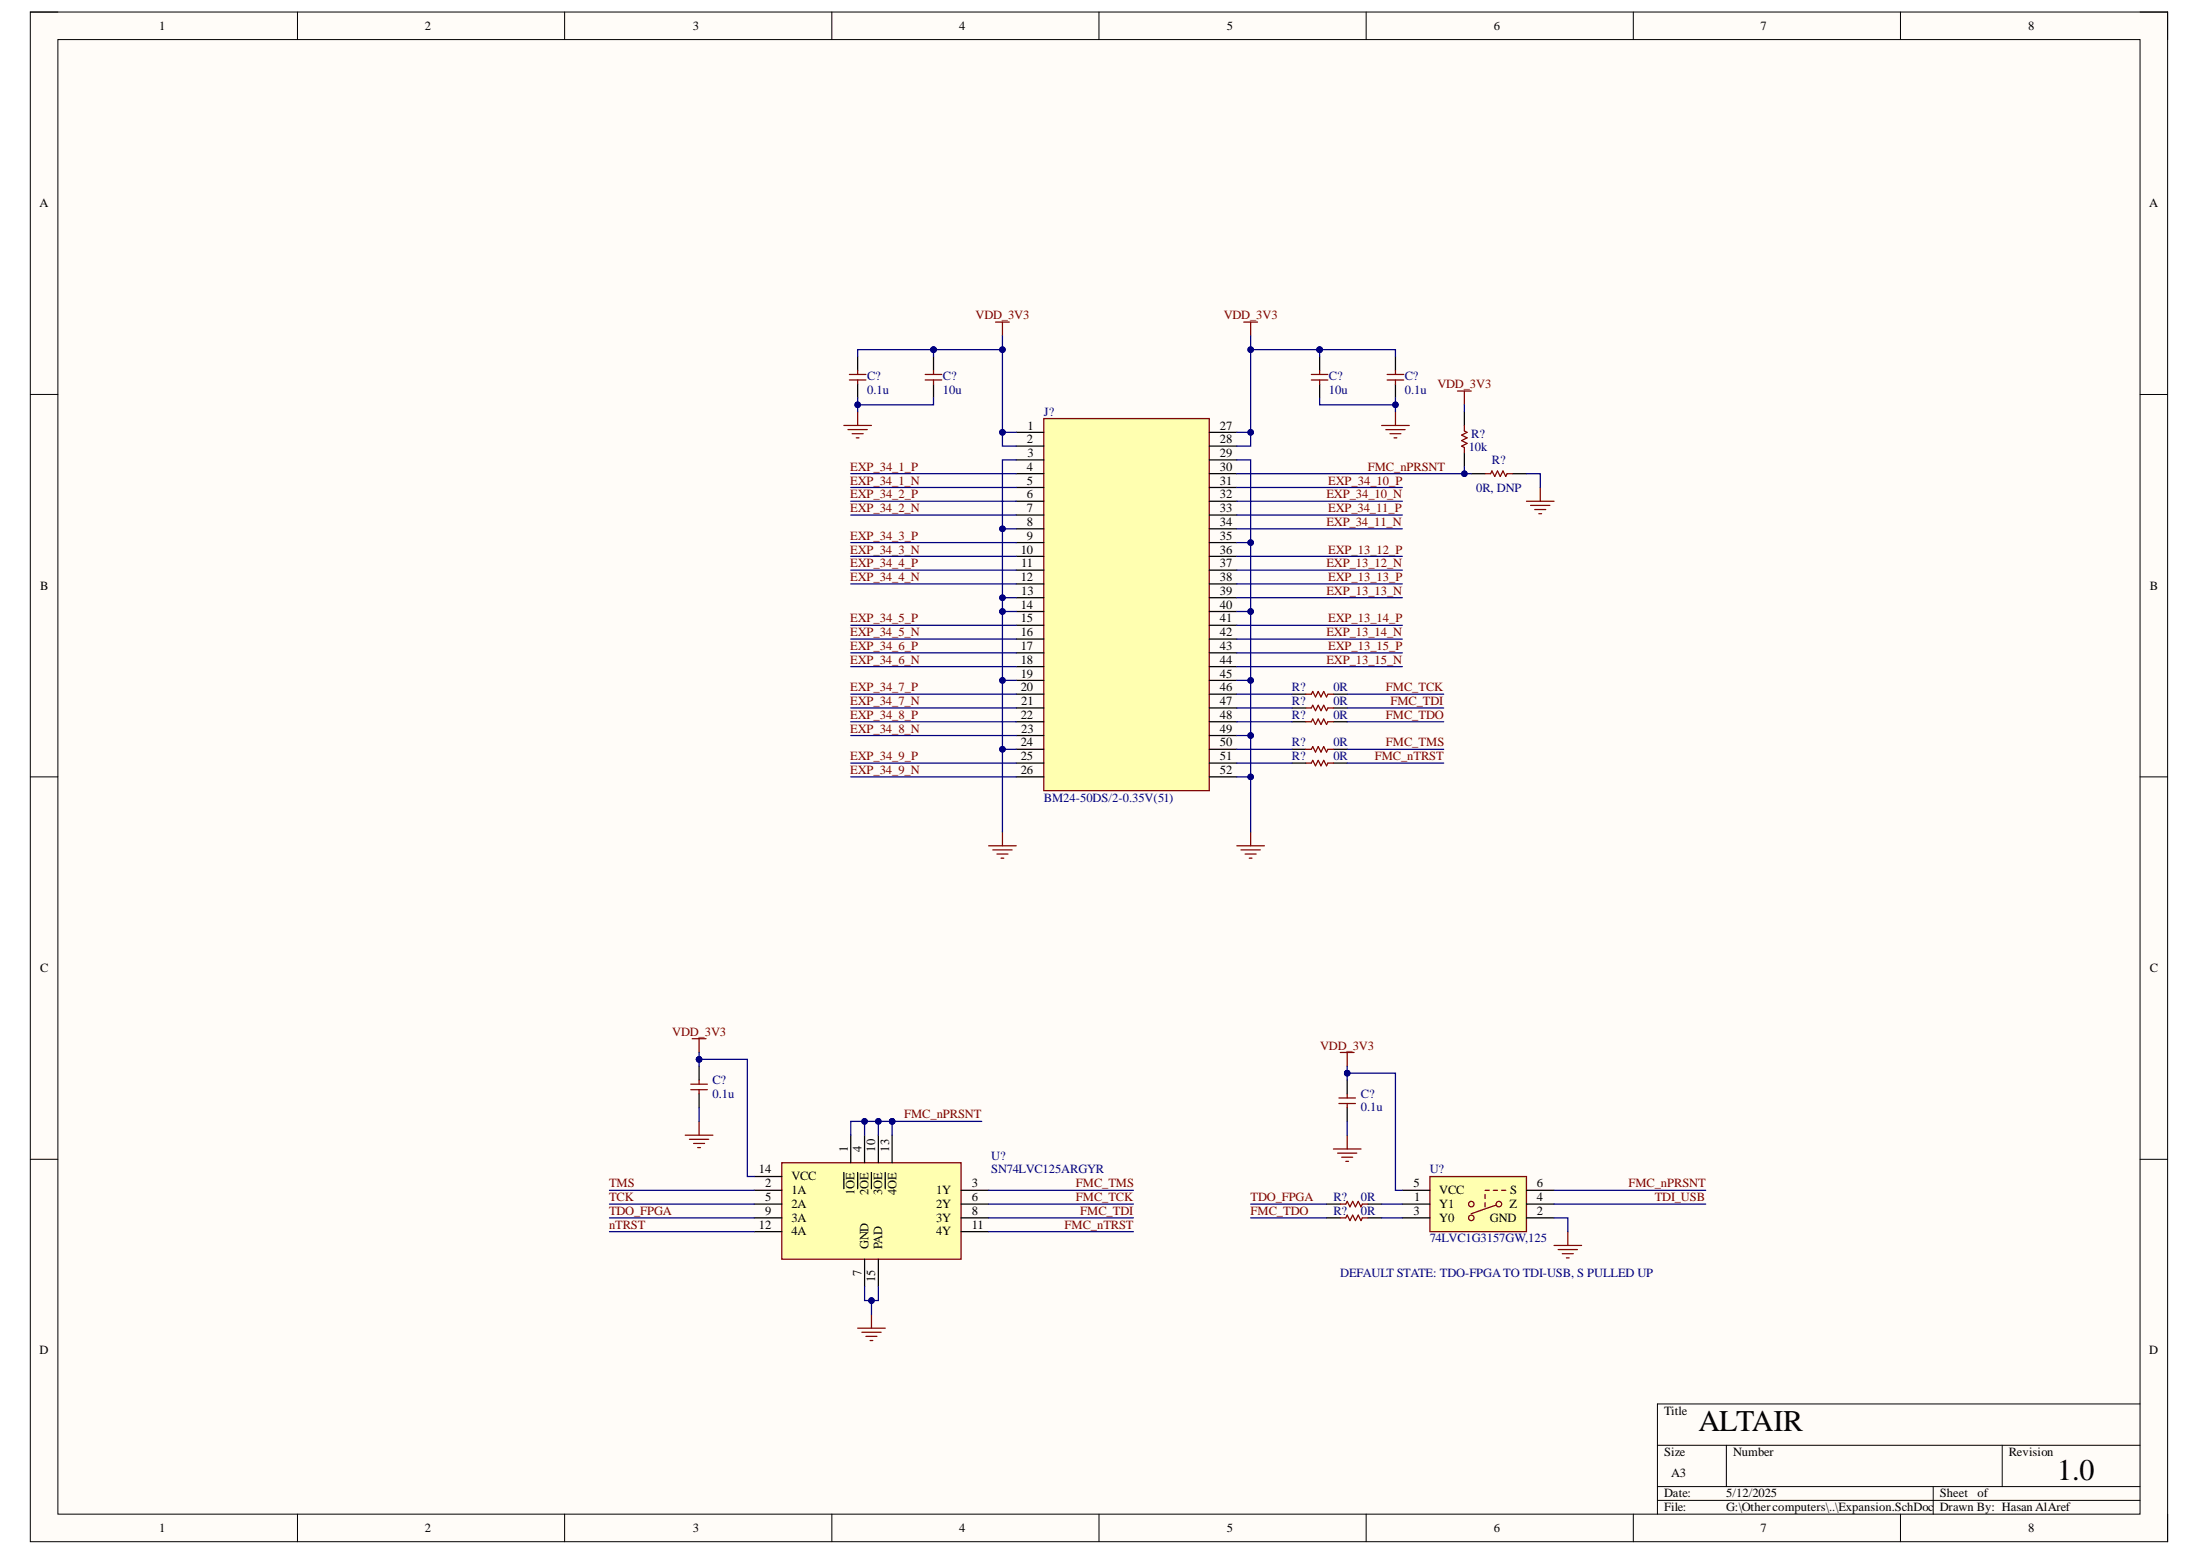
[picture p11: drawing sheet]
<svg xmlns="http://www.w3.org/2000/svg" width="297mm" height="210mm" viewBox="0 0 297 210" stroke-linecap="round" stroke-linejoin="round" font-family="sans-serif">
<path d="M4.1 1.6h288.6v206.5h-288.6z" fill-rule="evenodd" fill="#fffcf8"/>
<path d="M4.1 1.6h288.6v206.5h-288.6z" fill="none" stroke="#000" stroke-width=".14"/>
<path d="M7.8 5.3h281.1v199.1h-281.1z" fill-rule="evenodd" fill="#fffcf8"/>
<g fill="none" stroke="#000" stroke-width=".14">
<path d="M4.1 1.6h3.7M7.8 5.3h281.1v199.1h-281.1zM40.2 1.6v3.7M76.2 1.6v3.7M112.3 1.6v3.7M148.4 1.6v3.7M184.5 1.6v3.7M220.5 1.6v3.7M256.6 1.6v3.7M288.9 1.6h3.8v3.7M4.1 53.2h3.7M288.9 53.3h3.8"/>
<path d="M4.1 104.9h3.7M288.9 104.9h3.8M4.1 156.5h3.7M288.9 156.5h3.8M223.8 195.1h65.1M233.1 195.1v5.6M270.3 195.1v5.6M288.9 189.5h-65.1v14.9M40.2 204.4v3.7M76.2 204.4v3.7M112.3 204.4v3.7M148.4 204.4v3.7"/>
<path d="M184.5 204.4v3.7M220.5 204.4v3.7M223.8 200.7h65.1M223.8 202.5h65.1M256.6 204.4v3.7M261 200.7v3.7M292.7 204.4v3.7"/>
</g>
<path d="M193.1 158.8h13v7.5h-13z" fill-rule="evenodd" fill="#ffffb0"/>
<path d="M193.1 158.8h13v7.5h-13z" fill="none" stroke="#800000" stroke-width=".17"/>
<path d="M189.3 162.5h3.8M189.3 164.4h3.8M189.3 160.7h3.8M206.1 162.5h3.7M206.1 164.4h3.7M206.1 160.7h3.7" fill="none" stroke="#000" stroke-width=".17"/>
<circle cx="198.6" cy="162.5" r=".37" fill="#ffffb0"/>
<circle cx="198.6" cy="162.5" r=".37" fill="none" stroke="#800000" stroke-width=".17"/>
<circle cx="198.6" cy="164.4" r=".37" fill="#ffffb0"/>
<g fill="none" stroke="#800000" stroke-width=".17">
<path d="M202.4 162.5l-3.8 1.3"/>
<circle cx="198.6" cy="164.4" r=".37"/>
</g>
<circle cx="202.4" cy="162.5" r=".37" fill="#ffffb0"/>
<g fill="none" stroke="#800000" stroke-width=".17">
<path d="M200.5 160.7h.6M200.5 161.2v.6M200.5 162.3v.6M201.6 160.7h.6M202.7 160.7h.6"/>
<circle cx="202.4" cy="162.5" r=".37"/>
</g>
<path d="M105.6 157h24.2v13h-24.2z" fill-rule="evenodd" fill="#ffffb0"/>
<g fill="none" stroke="#800000" stroke-width=".17">
<path d="M92.5 153.2h3.8M93.1 153.8h2.6M93.3 147.1h2.2M93.5 140.2h1.8M93.6 154.3h1.5M94.2 154.9h.4M94.4 140.2v1.9M94.4 147.1v.6M94.4 151.4v1.8M105.6 157h24.2v13h-24.2zM180 155.1h3.8M180.6 155.7h2.6"/>
<path d="M180.8 149h2.2M180.8 148.2h2.2M181 142.1h1.8M181.1 156.2h1.5M181.7 156.8h.4M181.9 142.1v1.8M181.9 147.7v.5M181.9 149v.5M181.9 153.2v1.9M115.8 179.3h3.7M116.4 179.8h2.6M117.7 177.4v1.9"/>
<path d="M181 162.5h.7l.2-.3 .4 .7 .3-.7 .4 .7 .4-.7 .4 .7 .1-.4h.8M181 164.4h.7l.2-.4 .4 .8 .3-.8 .4 .8 .4-.8 .4 .8 .1-.4h.8M209.8 168.1h3.7M210.4 168.7h2.6M210.9 169.2h1.5M211.5 169.8h.4M211.7 166.3v1.8M116.9 180.4h1.5M117.5 181h.3"/>
</g>
<g fill="none" stroke="#000" stroke-width=".17">
<path d="M94.4 147.7v1.8M101.8 158.8h3.8M113.9 158.3v2.2M114.9 153.2v3.8M115.8 158.3v2.2M116.7 153.2v3.8M117.7 158.3v2.2M118.6 153.2v3.8M119.5 158.3v2.2M120.5 153.2v3.8M181.9 145.8v1.9M181.9 149.5v1.9"/>
<path d="M101.8 160.7h3.8M101.8 162.5h3.8M101.8 164.4h3.8M101.8 166.3h3.8M116.7 170v3.7M118.6 170v3.7M129.8 160.7h3.7M129.8 162.5h3.7M129.8 164.4h3.7M129.8 166.3h3.7M179.1 162.5h1.9M179.1 164.4h1.9"/>
<path d="M184.7 162.5h1.8M184.7 164.4h1.8"/>
</g>
<path d="M140.9 56.5h22.4v50.2h-22.4z" fill-rule="evenodd" fill="#ffffb0"/>
<g fill="none" stroke="#800000" stroke-width=".17">
<path d="M140.9 56.5h22.4v50.2h-22.4zM167.9 43.5h1.9M168.9 43.5v1.8M177.1 51.3h2.2M177.1 50.5h2.2M178.2 50v.5M178.2 51.3v.6M186.5 57.4h3.8M187.1 58h2.6M187.3 51.3h2.2M187.3 50.5h2.2M187.7 58.5h1.5"/>
<path d="M188.2 59.1h.4M188.4 50v.5M188.4 51.3v.6M188.4 55.6v1.8M196.8 52.8h1.8M197.7 52.8v1.8M197.7 57.4v.8l.4 .2-.8 .3 .8 .4-.8 .4 .8 .4-.8 .3 .4 .2v.8M200.5 63.9h.8l.1-.3 .4 .7 .4-.7 .4 .7 .3-.7 .4 .7 .2-.4h.7M206.1 67.7h3.7M206.7 68.2h2.6M207.2 68.8h1.5M207.8 69.3h.3"/>
<path d="M208 65.8v1.9M176.3 95.6h.8l.1-.4 .4 .7 .4-.7 .4 .7 .3-.7 .4 .7 .2-.3h.7M176.3 93.7h.8l.1-.4 .4 .8 .4-.8 .4 .8 .3-.8 .4 .8 .2-.4h.7M176.3 97.4h.8l.1-.3 .4 .7 .4-.7 .4 .7 .3-.7 .4 .7 .2-.4h.7M133.5 114.2h3.7M134 114.7h2.7M134.6 115.3h1.5M135.2 115.8h.3M135.3 112.3v1.9M167 114.2h3.7M167.6 114.7h2.6M168.1 115.3h1.5"/>
<path d="M168.7 115.8h.3M168.9 112.3v1.9M176.3 103h.8l.1-.4 .4 .8 .4-.8 .4 .8 .3-.8 .4 .8 .2-.4h.7M176.3 101.1h.8l.1-.3 .4 .7 .4-.7 .4 .7 .3-.7 .4 .7 .2-.4h.7"/>
</g>
<g fill="none" stroke="#000" stroke-width=".17">
<path d="M137.2 58.4h3.7M163.3 58.4h3.7M178.2 48.1v1.9M178.2 51.9v1.8M188.4 48.1v1.9M188.4 51.9v1.8M197.7 55.6v1.8M137.2 60.2h3.7M137.2 62.1h3.7M137.2 63.9h3.7M137.2 65.8h3.7M137.2 67.7h3.7"/>
<path d="M137.2 69.5h3.7M137.2 71.4h3.7M137.2 73.2h3.7M137.2 75.1h3.7M137.2 77h3.7M137.2 78.8h3.7M163.3 60.2h3.7M163.3 62.1h3.7M163.3 63.9h3.7M163.3 65.8h3.7M163.3 67.7h3.7M163.3 69.5h3.7"/>
<path d="M163.3 71.4h3.7M163.3 73.2h3.7M163.3 75.1h3.7M163.3 77h3.7M163.3 78.8h3.7M197.7 61.2v1.8M198.6 63.9h1.9M204.2 63.9h1.9M137.2 80.7h3.7M137.2 82.5h3.7M137.2 84.4h3.7M137.2 86.3h3.7"/>
<path d="M137.2 88.1h3.7M137.2 90h3.7M137.2 91.8h3.7M137.2 93.7h3.7M137.2 95.6h3.7M137.2 97.4h3.7M137.2 99.3h3.7M163.3 80.7h3.7M163.3 82.5h3.7M163.3 84.4h3.7M163.3 86.3h3.7M163.3 88.1h3.7"/>
<path d="M163.3 90h3.7M163.3 91.8h3.7M163.3 93.7h3.7M163.3 95.6h3.7M163.3 97.4h3.7M163.3 99.3h3.7M174.5 93.7h1.8M174.5 95.6h1.8M174.5 97.4h1.8M180 93.7h1.9M180 95.6h1.9M180 97.4h1.9"/>
<path d="M137.2 101.1h3.7M137.2 103h3.7M137.2 104.9h3.7M163.3 101.1h3.7M163.3 103h3.7M163.3 104.9h3.7M174.5 101.1h1.8M174.5 103h1.8M180 101.1h1.9M180 103h1.9"/>
</g>
<path d="M120.5 151.4h12.1M82.3 160.7h19.5M82.3 162.5h19.5M82.3 164.4h19.5M82.3 166.3h19.5M133.5 160.7h19.5M133.5 162.5h19.5M133.5 164.4h19.5M133.5 166.3h19.5" fill="none" stroke="#000080" stroke-width=".17"/>
<circle cx="120.5" cy="151.4" r=".37" fill="#000080"/>
<circle cx="120.5" cy="151.4" r=".37" fill="none" stroke="#000080" stroke-width=".14"/>
<path d="M116.7 151.4v1.8" fill="none" stroke="#000080" stroke-width=".17"/>
<circle cx="116.7" cy="151.4" r=".37" fill="#000080"/>
<circle cx="116.7" cy="151.4" r=".37" fill="none" stroke="#000080" stroke-width=".14"/>
<path d="M118.6 151.4v1.8" fill="none" stroke="#000080" stroke-width=".17"/>
<circle cx="118.6" cy="151.4" r=".37" fill="#000080"/>
<circle cx="118.6" cy="151.4" r=".37" fill="none" stroke="#000080" stroke-width=".14"/>
<path d="M120.5 151.4v1.8" fill="none" stroke="#000080" stroke-width=".17"/>
<circle cx="120.5" cy="151.4" r=".37" fill="#000080"/>
<circle cx="120.5" cy="151.4" r=".37" fill="none" stroke="#000080" stroke-width=".14"/>
<path d="M120.5 151.4h-5.6v1.8" fill="none" stroke="#000080" stroke-width=".17"/>
<circle cx="116.7" cy="151.4" r=".37" fill="#000080"/>
<circle cx="116.7" cy="151.4" r=".37" fill="none" stroke="#000080" stroke-width=".14"/>
<circle cx="118.6" cy="151.4" r=".37" fill="#000080"/>
<circle cx="118.6" cy="151.4" r=".37" fill="none" stroke="#000080" stroke-width=".14"/>
<circle cx="120.5" cy="151.4" r=".37" fill="#000080"/>
<circle cx="120.5" cy="151.4" r=".37" fill="none" stroke="#000080" stroke-width=".14"/>
<path d="M94.4 142.1v.9" fill="none" stroke="#000080" stroke-width=".17"/>
<circle cx="94.4" cy="143" r=".37" fill="#000080"/>
<circle cx="94.4" cy="143" r=".37" fill="none" stroke="#000080" stroke-width=".14"/>
<path d="M94.4 143h6.5v15.8h.9M94.4 149.5v1.9" fill="none" stroke="#000080" stroke-width=".17"/>
<circle cx="94.4" cy="143" r=".37" fill="#000080"/>
<circle cx="94.4" cy="143" r=".37" fill="none" stroke="#000080" stroke-width=".14"/>
<circle cx="94.4" cy="143" r=".37" fill="#000080"/>
<circle cx="94.4" cy="143" r=".37" fill="none" stroke="#000080" stroke-width=".14"/>
<path d="M181.9 143.9v1" fill="none" stroke="#000080" stroke-width=".17"/>
<circle cx="181.9" cy="144.9" r=".37" fill="#000080"/>
<circle cx="181.9" cy="144.9" r=".37" fill="none" stroke="#000080" stroke-width=".14"/>
<path d="M181.9 144.9h6.5v15.8h.9M181.9 151.4v1.8" fill="none" stroke="#000080" stroke-width=".17"/>
<circle cx="181.9" cy="144.9" r=".37" fill="#000080"/>
<circle cx="181.9" cy="144.9" r=".37" fill="none" stroke="#000080" stroke-width=".14"/>
<path d="M181.9 144.9v.9" fill="none" stroke="#000080" stroke-width=".17"/>
<circle cx="181.9" cy="144.9" r=".37" fill="#000080"/>
<circle cx="181.9" cy="144.9" r=".37" fill="none" stroke="#000080" stroke-width=".14"/>
<path d="M116.7 173.7v1.9h1.9v-1.9" fill="none" stroke="#000080" stroke-width=".17"/>
<circle cx="117.7" cy="175.6" r=".37" fill="#000080"/>
<circle cx="117.7" cy="175.6" r=".37" fill="none" stroke="#000080" stroke-width=".14"/>
<path d="M117.7 175.6v1.8" fill="none" stroke="#000080" stroke-width=".17"/>
<circle cx="117.7" cy="175.6" r=".37" fill="#000080"/>
<circle cx="117.7" cy="175.6" r=".37" fill="none" stroke="#000080" stroke-width=".14"/>
<path d="M114.9 63.9h22.3M114.9 65.8h22.3M114.9 67.7h22.3M114.9 69.5h22.3M135.3 71.4h1.9M168.9 164.4h10.2M168.9 162.5h10.2M186.5 164.4h2.8M186.5 162.5h2.8M209.8 164.4h1.9v1.9M209.8 162.5h20.5M209.8 160.7h20.5" fill="none" stroke="#000080" stroke-width=".17"/>
<circle cx="135.3" cy="71.4" r=".37" fill="#000080"/>
<circle cx="135.3" cy="71.4" r=".37" fill="none" stroke="#000080" stroke-width=".14"/>
<path d="M114.9 73.2h22.3M114.9 75.1h22.3M114.9 77h22.3M114.9 78.8h22.3M135.3 80.7h1.9" fill="none" stroke="#000080" stroke-width=".17"/>
<circle cx="135.3" cy="80.7" r=".37" fill="#000080"/>
<circle cx="135.3" cy="80.7" r=".37" fill="none" stroke="#000080" stroke-width=".14"/>
<path d="M135.3 82.5h1.9" fill="none" stroke="#000080" stroke-width=".17"/>
<circle cx="135.3" cy="82.5" r=".37" fill="#000080"/>
<circle cx="135.3" cy="82.5" r=".37" fill="none" stroke="#000080" stroke-width=".14"/>
<path d="M114.9 84.4h22.3M114.9 86.3h22.3M114.9 88.1h22.3M114.9 90h22.3M135.3 91.8h1.9" fill="none" stroke="#000080" stroke-width=".17"/>
<circle cx="135.3" cy="91.8" r=".37" fill="#000080"/>
<circle cx="135.3" cy="91.8" r=".37" fill="none" stroke="#000080" stroke-width=".14"/>
<path d="M114.9 93.7h22.3M114.9 95.6h22.3M114.9 97.4h22.3M114.9 99.3h22.3M135.3 101.1h1.9" fill="none" stroke="#000080" stroke-width=".17"/>
<circle cx="135.3" cy="101.1" r=".37" fill="#000080"/>
<circle cx="135.3" cy="101.1" r=".37" fill="none" stroke="#000080" stroke-width=".14"/>
<path d="M197.7 54.6v1M197.7 63v.9M206.1 63.9h1.9v1.9M114.9 103h22.3M114.9 104.9h22.3" fill="none" stroke="#000080" stroke-width=".17"/>
<circle cx="197.7" cy="63.9" r=".37" fill="#000080"/>
<circle cx="197.7" cy="63.9" r=".37" fill="none" stroke="#000080" stroke-width=".14"/>
<path d="M167 65.8h22.3M167 67.7h22.3M167 69.5h22.3M167 71.4h22.3M167 73.2h1.9" fill="none" stroke="#000080" stroke-width=".17"/>
<circle cx="168.9" cy="73.2" r=".37" fill="#000080"/>
<circle cx="168.9" cy="73.2" r=".37" fill="none" stroke="#000080" stroke-width=".14"/>
<path d="M167 75.1h22.3M167 77h22.3M167 78.8h22.3M167 80.7h22.3M167 82.5h1.9" fill="none" stroke="#000080" stroke-width=".17"/>
<circle cx="168.9" cy="82.5" r=".37" fill="#000080"/>
<circle cx="168.9" cy="82.5" r=".37" fill="none" stroke="#000080" stroke-width=".14"/>
<path d="M167 84.4h22.3M167 86.3h22.3M167 88.1h22.3M167 90h22.3M167 99.3h1.9" fill="none" stroke="#000080" stroke-width=".17"/>
<circle cx="168.9" cy="99.3" r=".37" fill="#000080"/>
<circle cx="168.9" cy="99.3" r=".37" fill="none" stroke="#000080" stroke-width=".14"/>
<path d="M167 104.9h1.9" fill="none" stroke="#000080" stroke-width=".17"/>
<circle cx="168.9" cy="104.9" r=".37" fill="#000080"/>
<circle cx="168.9" cy="104.9" r=".37" fill="none" stroke="#000080" stroke-width=".14"/>
<path d="M167 63.9h31.6" fill="none" stroke="#000080" stroke-width=".17"/>
<circle cx="197.7" cy="63.9" r=".37" fill="#000080"/>
<circle cx="197.7" cy="63.9" r=".37" fill="none" stroke="#000080" stroke-width=".14"/>
<path d="M137.2 62.1h-1.9v50.2" fill="none" stroke="#000080" stroke-width=".17"/>
<circle cx="135.3" cy="71.4" r=".37" fill="#000080"/>
<circle cx="135.3" cy="71.4" r=".37" fill="none" stroke="#000080" stroke-width=".14"/>
<circle cx="135.3" cy="80.7" r=".37" fill="#000080"/>
<circle cx="135.3" cy="80.7" r=".37" fill="none" stroke="#000080" stroke-width=".14"/>
<circle cx="135.3" cy="82.5" r=".37" fill="#000080"/>
<circle cx="135.3" cy="82.5" r=".37" fill="none" stroke="#000080" stroke-width=".14"/>
<circle cx="135.3" cy="91.8" r=".37" fill="#000080"/>
<circle cx="135.3" cy="91.8" r=".37" fill="none" stroke="#000080" stroke-width=".14"/>
<circle cx="135.3" cy="101.1" r=".37" fill="#000080"/>
<circle cx="135.3" cy="101.1" r=".37" fill="none" stroke="#000080" stroke-width=".14"/>
<path d="M167 62.1h1.9v50.2" fill="none" stroke="#000080" stroke-width=".17"/>
<circle cx="168.9" cy="73.2" r=".37" fill="#000080"/>
<circle cx="168.9" cy="73.2" r=".37" fill="none" stroke="#000080" stroke-width=".14"/>
<circle cx="168.9" cy="82.5" r=".37" fill="#000080"/>
<circle cx="168.9" cy="82.5" r=".37" fill="none" stroke="#000080" stroke-width=".14"/>
<circle cx="168.9" cy="91.8" r=".37" fill="#000080"/>
<circle cx="168.9" cy="91.8" r=".37" fill="none" stroke="#000080" stroke-width=".14"/>
<circle cx="168.9" cy="99.3" r=".37" fill="#000080"/>
<circle cx="168.9" cy="99.3" r=".37" fill="none" stroke="#000080" stroke-width=".14"/>
<circle cx="168.9" cy="104.9" r=".37" fill="#000080"/>
<circle cx="168.9" cy="104.9" r=".37" fill="none" stroke="#000080" stroke-width=".14"/>
<path d="M167 95.6h7.5M167 93.7h7.5M167 97.4h7.5M167 91.8h1.9M181.9 95.6h13M181.9 93.7h13M181.9 97.4h13M167 103h7.5M167 101.1h7.5M181.9 103h13M181.9 101.1h13" fill="none" stroke="#000080" stroke-width=".17"/>
<circle cx="168.9" cy="91.8" r=".37" fill="#000080"/>
<circle cx="168.9" cy="91.8" r=".37" fill="none" stroke="#000080" stroke-width=".14"/>
<path d="M178.2 47.2v.9" fill="none" stroke="#000080" stroke-width=".17"/>
<circle cx="178.2" cy="47.2" r=".38" fill="#000080"/>
<circle cx="178.2" cy="47.2" r=".38" fill="none" stroke="#000080" stroke-width=".14"/>
<path d="M178.2 47.2h10.2v.9" fill="none" stroke="#000080" stroke-width=".17"/>
<circle cx="178.2" cy="47.2" r=".38" fill="#000080"/>
<circle cx="178.2" cy="47.2" r=".38" fill="none" stroke="#000080" stroke-width=".14"/>
<path d="M178.2 53.7v.9h10.2v-.9" fill="none" stroke="#000080" stroke-width=".17"/>
<circle cx="188.4" cy="54.6" r=".37" fill="#000080"/>
<circle cx="188.4" cy="54.6" r=".37" fill="none" stroke="#000080" stroke-width=".14"/>
<path d="M188.4 54.6v1" fill="none" stroke="#000080" stroke-width=".17"/>
<circle cx="188.4" cy="54.6" r=".37" fill="#000080"/>
<circle cx="188.4" cy="54.6" r=".37" fill="none" stroke="#000080" stroke-width=".14"/>
<path d="M167 58.4h1.9v1.8h-1.9" fill="none" stroke="#000080" stroke-width=".17"/>
<circle cx="168.9" cy="58.4" r=".37" fill="#000080"/>
<circle cx="168.9" cy="58.4" r=".37" fill="none" stroke="#000080" stroke-width=".14"/>
<path d="M178.2 47.2h-9.3v11.2" fill="none" stroke="#000080" stroke-width=".17"/>
<circle cx="168.9" cy="58.4" r=".37" fill="#000080"/>
<circle cx="168.9" cy="58.4" r=".37" fill="none" stroke="#000080" stroke-width=".14"/>
<circle cx="168.9" cy="47.2" r=".37" fill="#000080"/>
<circle cx="168.9" cy="47.2" r=".37" fill="none" stroke="#000080" stroke-width=".14"/>
<circle cx="178.2" cy="47.2" r=".38" fill="#000080"/>
<circle cx="178.2" cy="47.2" r=".38" fill="none" stroke="#000080" stroke-width=".14"/>
<path d="M168.9 45.3v1.9" fill="none" stroke="#000080" stroke-width=".17"/>
<circle cx="168.9" cy="47.2" r=".37" fill="#000080"/>
<circle cx="168.9" cy="47.2" r=".37" fill="none" stroke="#000080" stroke-width=".14"/>
<g fill="none" stroke="#800000" stroke-width=".17">
<path d="M113.9 57.4h3.8M114.5 58h2.6M114.7 51.3h2.2M114.7 50.5h2.2M115.1 58.5h1.4M115.6 59.1h.4M115.8 50v.5M115.8 51.3v.6M115.8 55.6v1.8M124.9 51.3h2.3M124.9 50.5h2.3M126 50v.5"/>
<path d="M126 51.3v.6M134.4 43.5h1.9M135.3 43.5v1.8"/>
</g>
<path d="M115.8 48.1v1.9M115.8 51.9v1.8M126 48.1v1.9M126 51.9v1.8" fill="none" stroke="#000" stroke-width=".17"/>
<path d="M126 47.2v.9" fill="none" stroke="#000080" stroke-width=".17"/>
<circle cx="126" cy="47.2" r=".37" fill="#000080"/>
<circle cx="126" cy="47.2" r=".37" fill="none" stroke="#000080" stroke-width=".14"/>
<path d="M126 47.2h-10.2v.9" fill="none" stroke="#000080" stroke-width=".17"/>
<circle cx="126" cy="47.2" r=".37" fill="#000080"/>
<circle cx="126" cy="47.2" r=".37" fill="none" stroke="#000080" stroke-width=".14"/>
<path d="M115.8 53.7v.9h10.2v-.9" fill="none" stroke="#000080" stroke-width=".17"/>
<circle cx="115.8" cy="54.6" r=".37" fill="#000080"/>
<circle cx="115.8" cy="54.6" r=".37" fill="none" stroke="#000080" stroke-width=".14"/>
<path d="M115.8 54.6v1" fill="none" stroke="#000080" stroke-width=".17"/>
<circle cx="115.8" cy="54.6" r=".37" fill="#000080"/>
<circle cx="115.8" cy="54.6" r=".37" fill="none" stroke="#000080" stroke-width=".14"/>
<path d="M137.2 58.4h-1.9v1.8h1.9" fill="none" stroke="#000080" stroke-width=".17"/>
<circle cx="135.3" cy="58.4" r=".37" fill="#000080"/>
<circle cx="135.3" cy="58.4" r=".37" fill="none" stroke="#000080" stroke-width=".14"/>
<path d="M126 47.2h9.3v11.2" fill="none" stroke="#000080" stroke-width=".17"/>
<circle cx="135.3" cy="58.4" r=".37" fill="#000080"/>
<circle cx="135.3" cy="58.4" r=".37" fill="none" stroke="#000080" stroke-width=".14"/>
<circle cx="135.3" cy="47.2" r=".37" fill="#000080"/>
<circle cx="135.3" cy="47.2" r=".37" fill="none" stroke="#000080" stroke-width=".14"/>
<circle cx="126" cy="47.2" r=".37" fill="#000080"/>
<circle cx="126" cy="47.2" r=".37" fill="none" stroke="#000080" stroke-width=".14"/>
<path d="M135.3 45.3v1.9" fill="none" stroke="#000080" stroke-width=".17"/>
<circle cx="135.3" cy="47.2" r=".37" fill="#000080"/>
<circle cx="135.3" cy="47.2" r=".37" fill="none" stroke="#000080" stroke-width=".14"/>
<g font-size="4.1">
<text x="229.3" y="193.2">ALTAIR</text>
<text x="277.7" y="199.7">1.0</text>
</g>
<text font-size="2.8" fill="#000080" x="93.8" y="145.5">PIC?02</text>
<g font-size="1.7">
<text x="21.5" y="4.1">1</text>
<text x="57.4" y="4.1">2</text>
<text x="93.6" y="4.1">3</text>
<text x="129.5" y="4.1">4</text>
<text x="165.6" y="4.1">5</text>
<text x="201.7" y="4.1">6</text>
<text x="237.7" y="4.1">7</text>
<text x="273.8" y="4.1">8</text>
<text x="5.3" y="28">A</text>
<text x="290.2" y="28">A</text>
<text x="138.7" y="59.8">2</text>
<text x="138.7" y="58">1</text>
<text x="164.7" y="58">27</text>
<text x="164.7" y="59.8">28</text>
<text x="138.7" y="63.6">4</text>
<text x="138.7" y="65.4">5</text>
<text x="138.7" y="61.7">3</text>
<text x="164.7" y="61.7">29</text>
<text x="164.7" y="63.6">30</text>
<text x="164.7" y="65.4">31</text>
<text x="138.7" y="67.3">6</text>
<text x="138.7" y="69.1">7</text>
<text x="138.7" y="71">8</text>
<text x="164.7" y="67.3">32</text>
<text x="164.7" y="69.1">33</text>
<text x="164.7" y="71">34</text>
<text x="137.8" y="74.7">10</text>
<text x="137.9" y="76.6">11</text>
<text x="138.7" y="72.9">9</text>
<text x="164.7" y="72.9">35</text>
<text x="164.7" y="74.7">36</text>
<text x="164.7" y="76.6">37</text>
<text x="5.4" y="79.6">B</text>
<text x="137.8" y="78.4">12</text>
<text x="137.8" y="82.2">14</text>
<text x="137.9" y="80.3">13</text>
<text x="164.7" y="78.4">38</text>
<text x="164.7" y="80.3">39</text>
<text x="164.7" y="82.2">40</text>
<text x="290.3" y="79.6">B</text>
<text x="137.8" y="84">15</text>
<text x="137.8" y="85.9">16</text>
<text x="137.8" y="87.7">17</text>
<text x="137.8" y="89.6">18</text>
<text x="164.7" y="84">41</text>
<text x="164.7" y="85.9">42</text>
<text x="164.7" y="87.7">43</text>
<text x="164.7" y="89.6">44</text>
<text x="137.8" y="91.5">19</text>
<text x="137.8" y="93.3">20</text>
<text x="137.9" y="95.2">21</text>
<text x="164.7" y="91.5">45</text>
<text x="164.7" y="93.3">46</text>
<text x="164.7" y="95.2">47</text>
<text x="137.8" y="97">22</text>
<text x="137.8" y="100.8">24</text>
<text x="137.9" y="98.9">23</text>
<text x="164.7" y="97">48</text>
<text x="164.7" y="98.9">49</text>
<text x="164.7" y="100.8">50</text>
<text x="137.8" y="102.6">25</text>
<text x="137.8" y="104.5">26</text>
<text x="164.7" y="102.6">51</text>
<text x="164.7" y="104.5">52</text>
<text x="5.4" y="131.2">C</text>
<text x="290.3" y="131.2">C</text>
<text x="114.5" y="155.4" transform="rotate(-90 114.5 155.4)">1</text>
<text x="116.3" y="155.4" transform="rotate(-90 116.3 155.4)">4</text>
<text x="118.2" y="155.4" transform="rotate(-90 118.2 155.4)">10</text>
<text x="120" y="155.4" transform="rotate(-90 120 155.4)">13</text>
<text x="102.4" y="158.4">14</text>
<text x="103.3" y="160.3">2</text>
<text x="106.8" y="161.2">1A</text>
<text x="106.8" y="159.3">VCC</text>
<text x="115.4" y="161.3" transform="rotate(-90 115.4 161.3)">1OE</text>
<text x="117.3" y="161.3" transform="rotate(-90 117.3 161.3)">2OE</text>
<text x="119.1" y="161.3" transform="rotate(-90 119.1 161.3)">3OE</text>
<text x="121.1" y="161.3" transform="rotate(-90 121.1 161.3)">4OE</text>
<text x="126.4" y="161.2">1Y</text>
<text x="131.2" y="160.3">3</text>
<text x="190.9" y="160.3">5</text>
<text x="194.3" y="161.2">VCC</text>
<text x="203.9" y="161.2">S</text>
<text x="207.5" y="160.3">6</text>
<text x="102.4" y="165.8">12</text>
<text x="103.3" y="162.1">5</text>
<text x="103.3" y="164">9</text>
<text x="106.8" y="163.1">2A</text>
<text x="106.8" y="164.9">3A</text>
<text x="106.8" y="166.8">4A</text>
<text x="126.4" y="163.1">2Y</text>
<text x="126.4" y="164.9">3Y</text>
<text x="126.4" y="166.8">4Y</text>
<text x="131.2" y="162.1">6</text>
<text x="131.2" y="164">8</text>
<text x="131.2" y="165.8">11</text>
<text x="190.9" y="164">3</text>
<text x="190.9" y="162.1">1</text>
<text x="194.3" y="163.1">Y1</text>
<text x="194.3" y="164.9">Y0</text>
<text x="201.2" y="164.9">GND</text>
<text x="203.8" y="163.1">Z</text>
<text x="207.5" y="164">2</text>
<text x="207.5" y="162.1">4</text>
<text x="116.3" y="172.3" transform="rotate(-90 116.3 172.3)">7</text>
<text x="117.3" y="168.6" transform="rotate(-90 117.3 168.6)">GND</text>
<text x="118.2" y="173" transform="rotate(-90 118.2 173)">15</text>
<text x="119.1" y="168.6" transform="rotate(-90 119.1 168.6)">PAD</text>
<text x="5.3" y="182.8">D</text>
<text x="290.2" y="182.8">D</text>
<text x="224.7" y="190.9">Title</text>
<text x="224.7" y="196.5">Size</text>
<text x="234" y="196.5">Number</text>
<text x="271.2" y="196.5">Revision</text>
<text x="224.7" y="202.1">Date:</text>
<text x="224.7" y="204">File:</text>
<text x="225.6" y="199.3">A3</text>
<text x="233.1" y="202.1">5/12/2025</text>
<text x="233.1" y="204">G:\Othercomputers\..\Expansion.SchDoc</text>
<text x="261.9" y="202.1">Sheet</text>
<text x="261.9" y="204">Drawn By: Hasan AlAref</text>
<text x="267" y="202.1">of</text>
<text x="21.5" y="206.8">1</text>
<text x="57.4" y="206.8">2</text>
<text x="93.6" y="206.8">3</text>
<text x="129.5" y="206.8">4</text>
<text x="165.6" y="206.8">5</text>
<text x="201.7" y="206.8">6</text>
<text x="237.7" y="206.8">7</text>
<text x="273.8" y="206.8">8</text>
</g>
<g font-size="1.7" fill="#800000">
<text x="131.7" y="43.1">VDD_3V3</text>
<text x="165.2" y="43.1">VDD_3V3</text>
<text x="194.1" y="52.4">VDD_3V3</text>
<text x="114.8" y="63.6">EXP_34_1_P</text>
<text x="114.8" y="65.4">EXP_34_1_N</text>
<text x="179.3" y="65.4">EXP_34_10_P</text>
<text x="184.7" y="63.6">FMC_nPRSNT</text>
<text x="114.8" y="67.3">EXP_34_2_P</text>
<text x="114.8" y="69.1">EXP_34_2_N</text>
<text x="179.1" y="67.3">EXP_34_10_N</text>
<text x="179.1" y="71">EXP_34_11_N</text>
<text x="179.3" y="69.1">EXP_34_11_P</text>
<text x="114.8" y="76.6">EXP_34_4_P</text>
<text x="114.8" y="72.9">EXP_34_3_P</text>
<text x="114.8" y="74.7">EXP_34_3_N</text>
<text x="179.1" y="76.6">EXP_13_12_N</text>
<text x="179.3" y="74.7">EXP_13_12_P</text>
<text x="114.8" y="78.4">EXP_34_4_N</text>
<text x="179.1" y="80.3">EXP_13_13_N</text>
<text x="179.3" y="78.4">EXP_13_13_P</text>
<text x="114.8" y="87.7">EXP_34_6_P</text>
<text x="114.8" y="89.6">EXP_34_6_N</text>
<text x="114.8" y="84">EXP_34_5_P</text>
<text x="114.8" y="85.9">EXP_34_5_N</text>
<text x="179.1" y="85.9">EXP_13_14_N</text>
<text x="179.1" y="89.6">EXP_13_15_N</text>
<text x="179.3" y="84">EXP_13_14_P</text>
<text x="179.3" y="87.7">EXP_13_15_P</text>
<text x="114.8" y="93.3">EXP_34_7_P</text>
<text x="114.8" y="95.2">EXP_34_7_N</text>
<text x="187.1" y="93.3">FMC_TCK</text>
<text x="187.7" y="95.2">FMC_TDI</text>
<text x="114.8" y="97">EXP_34_8_P</text>
<text x="114.8" y="98.9">EXP_34_8_N</text>
<text x="187.1" y="97">FMC_TDO</text>
<text x="187.1" y="100.8">FMC_TMS</text>
<text x="114.8" y="102.6">EXP_34_9_P</text>
<text x="114.8" y="104.5">EXP_34_9_N</text>
<text x="185.6" y="102.6">FMC_nTRST</text>
<text x="90.8" y="139.8">VDD_3V3</text>
<text x="178.2" y="141.7">VDD_3V3</text>
<text x="122.1" y="151">FMC_nPRSNT</text>
<text x="82.2" y="160.3">TMS</text>
<text x="145.3" y="160.3">FMC_TMS</text>
<text x="219.9" y="160.3">FMC_nPRSNT</text>
<text x="82.2" y="162.1">TCK</text>
<text x="82.2" y="164">TDO_FPGA</text>
<text x="82.2" y="165.8">nTRST</text>
<text x="143.7" y="165.8">FMC_nTRST</text>
<text x="145.3" y="162.1">FMC_TCK</text>
<text x="145.8" y="164">FMC_TDI</text>
<text x="168.9" y="162.1">TDO_FPGA</text>
<text x="168.9" y="164">FMC_TDO</text>
<text x="223.4" y="162.1">TDI_USB</text>
</g>
<g font-size="1.7" fill="#000080">
<text x="117.1" y="51.3">C?</text>
<text x="117.1" y="53.2">0.1u</text>
<text x="127.3" y="51.3">C?</text>
<text x="127.3" y="53.2">10u</text>
<text x="179.4" y="51.3">C?</text>
<text x="179.4" y="53.2">10u</text>
<text x="189.7" y="51.3">C?</text>
<text x="189.7" y="53.2">0.1u</text>
<text x="140.9" y="56.1">J?</text>
<text x="198.6" y="59.1">R?</text>
<text x="198.3" y="60.9">10k</text>
<text x="201.4" y="62.6">R?</text>
<text x="199.3" y="66.4">0R, DNP</text>
<text x="174.4" y="95.2">R?</text>
<text x="174.4" y="93.3">R?</text>
<text x="180" y="95.2">0R</text>
<text x="180" y="93.3">0R</text>
<text x="174.4" y="97">R?</text>
<text x="174.4" y="100.8">R?</text>
<text x="180" y="97">0R</text>
<text x="180" y="100.8">0R</text>
<text x="174.4" y="102.6">R?</text>
<text x="180" y="102.6">0R</text>
<text x="140.9" y="108.2">BM24-50DS/2-0.35V(51)</text>
<text x="96.2" y="146.3">C?</text>
<text x="96.2" y="148.2">0.1u</text>
<text x="183.7" y="148.2">C?</text>
<text x="183.7" y="150">0.1u</text>
<text x="133.8" y="156.5">U?</text>
<text x="133.8" y="158.4">SN74LVC125ARGYR</text>
<text x="193.1" y="158.4">U?</text>
<text x="180" y="162.1">R?</text>
<text x="180" y="164">R?</text>
<text x="183.7" y="162.1">0R</text>
<text x="183.7" y="164">0R</text>
<text x="193.1" y="167.7">74LVC1G3157GW,125</text>
<text x="181" y="172.4">DEFAULT STATE: TDO-FPGA TO TDI-USB, S PULLED UP</text>
</g>
</svg>
